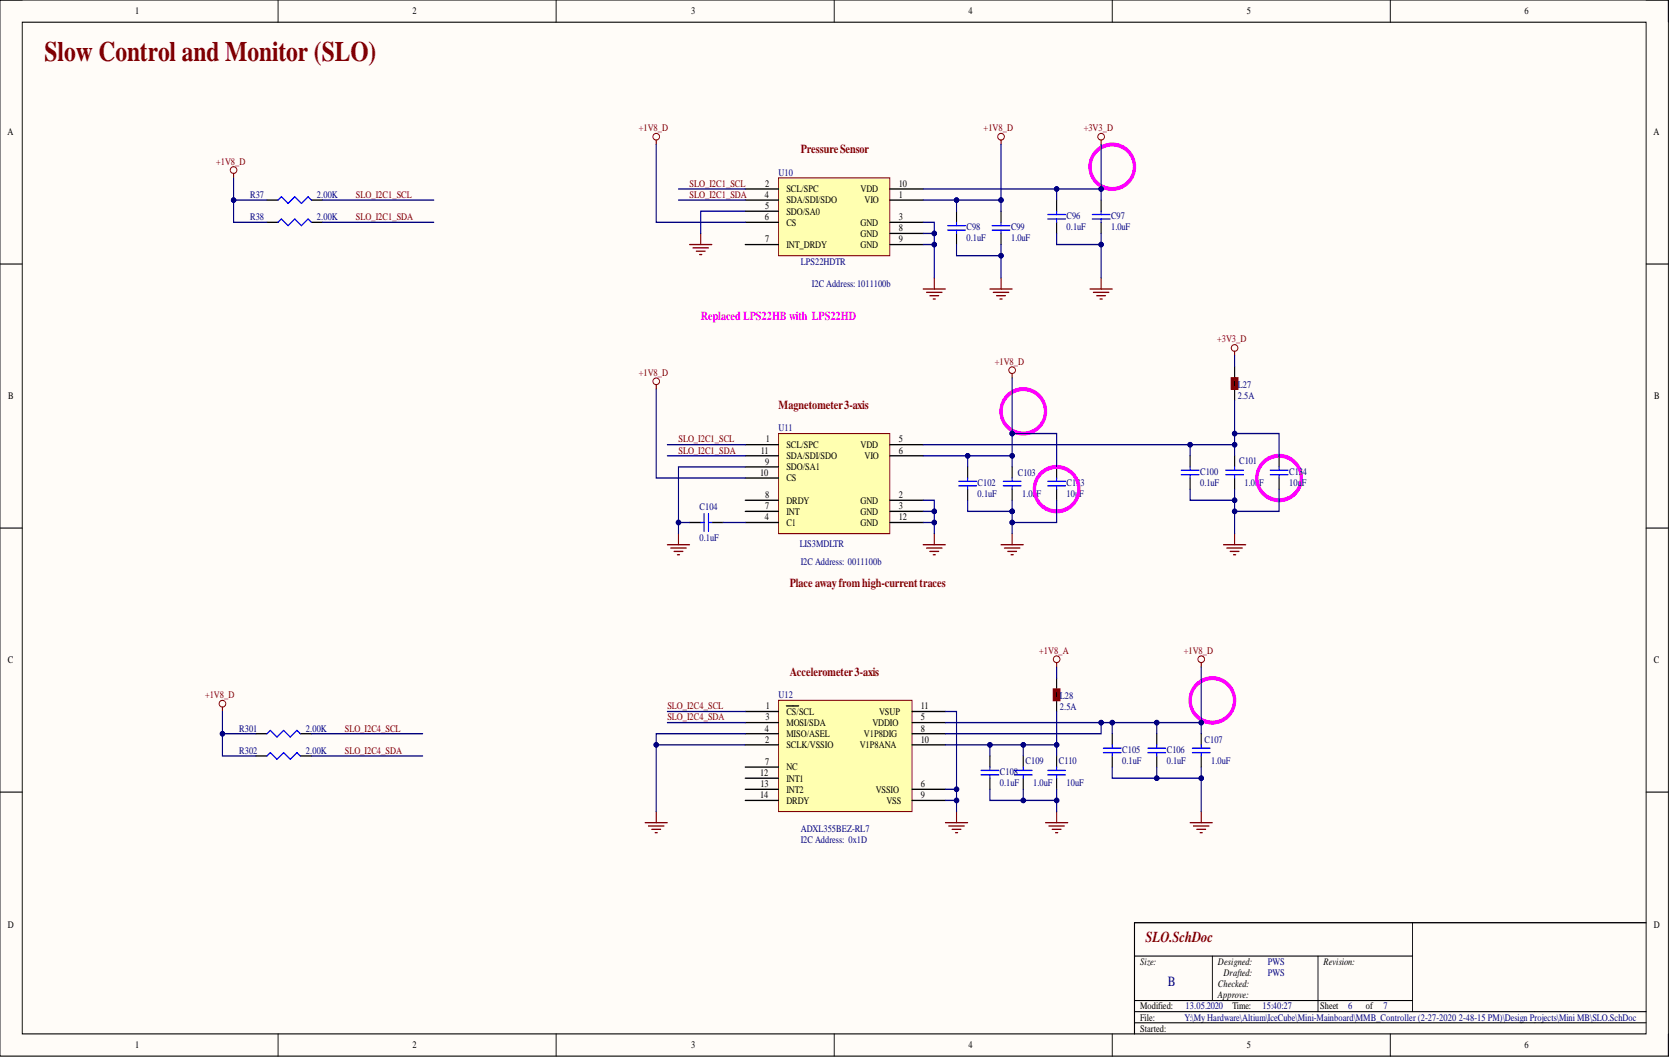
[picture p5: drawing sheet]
<svg xmlns="http://www.w3.org/2000/svg" width="381mm" height="241mm" viewBox="0 0 381 241" stroke-linecap="round" stroke-linejoin="round" font-family="sans-serif">
<path d="M0 0h380.6v240.9h-380.6z" fill-rule="evenodd" fill="#fffcf8"/>
<path d="M0 0h380.6v240.9h-380.6z" fill="none" stroke="#000" stroke-width=".23"/>
<path d="M5.1 5.1h370.5v230.7h-370.5z" fill-rule="evenodd" fill="#fffcf8"/>
<g fill="none" stroke="#000" stroke-width=".23">
<path d="M0 0h5.1M63.4 0v5.1M126.9 0v5.1M190.3 0v5.1M253.8 0v5.1M317.2 0v5.1M375.6 0h5v5.1M5.1 5.1h370.5v230.7h-370.5zM0 60.2h5.1M375.6 60.2h5M0 120.4h5.1M375.6 120.4h5"/>
<path d="M0 180.7h5.1M375.6 180.7h5M258.8 218.1h63.5M276.6 218.1v10.1M300.7 218.1v12.6M322.3 210.4v20.3M63.4 235.8v5.1M126.9 235.8v5.1M190.3 235.8v5.1M253.8 235.8v5.1M258.8 230.7h116.8M258.8 228.2h63.5"/>
<path d="M258.8 233.3h116.8M317.2 235.8v5.1M380.6 235.8v5.1"/>
</g>
<g fill="none" stroke="#000" stroke-width=".28">
<path d="M228.4 48.2v2.5M228.4 53.2v2.6M251.2 45.6v2.6M251.2 50.7v2.5M281.7 83.7v2.5M281.7 88.7v2.6M230.9 106.5v2.5M230.9 111.6v2.5M281.7 104v2.5M281.7 109v2.6M241.1 154.7v2.5M241.1 159.7v2.6"/>
<path d="M233.5 172.4v2.5M233.5 177.5v2.5M274.1 167.3v2.6M274.1 172.4v2.5M375.6 210.4h-116.8v25.4"/>
</g>
<g fill="none" stroke="#00f" stroke-width=".28">
<path d="M226.3 51.5h4.1M226.3 52.5h4.1M228.4 50.7v.8M228.4 52.5v.7M249.2 48.9h4M249.2 49.9h4M251.2 48.2v.7M251.2 49.9v.8M228.9 109.8h4M228.9 110.8h4M230.9 109v.8M230.9 110.8v.8"/>
<path d="M279.6 107.2h4.1M279.6 108.3h4.1M281.7 106.5v.7M281.7 108.3v.7M231.4 175.7h4.1M231.4 176.7h4.1M233.5 174.9v.8M233.5 176.7v.8M272 170.6h4.1M272 171.7h4.1M274.1 169.9v.7M274.1 171.7v.7"/>
</g>
<g fill="none" stroke="#800000" stroke-width=".28">
<path d="M251.2 31.9v1.1M225.8 65.9h5.1M226.6 66.7h3.6M227.4 67.4h2M228.1 68.2h.5M228.4 63.4v2.5M248.7 65.9h5.1M249.4 66.7h3.6M250.2 67.4h2M251 68.2h.5M251.2 63.4v2.5M281.7 80.1v1"/>
<path d="M152.3 124.2h5M153 125h3.6M153.8 125.8h2M154.5 126.5h.5M154.8 121.7v2.5M228.4 124.2h5.1M229.1 125h3.6M229.9 125.8h2M230.7 126.5h.5M230.9 121.7v2.5M279.1 124.2h5.1M279.9 125h3.5"/>
<path d="M280.6 125.8h2.1M281.4 126.5h.5M281.7 121.7v2.5M215.7 187.6h5.1M216.5 188.4h3.5M217.2 189.1h2M218 189.9h.5M218.2 185.1v2.5M238.5 187.6h5.1M239.3 188.4h3.5M240 189.1h2.1M240.8 189.9h.5"/>
<path d="M241.1 185.1v2.5M271.5 187.6h5.1M272.3 188.4h3.5M273 189.1h2.1M273.8 189.9h.5M274.1 185.1v2.5"/>
</g>
<g fill="none" stroke="#800000" stroke-width=".23">
<circle cx="251.2" cy="31.2" r=".76"/>
<circle cx="281.7" cy="79.4" r=".76"/>
</g>
<g fill="#000">
<path d="M281.2 86.5h1v2h-1z" fill-rule="evenodd"/>
<path d="M240.6 157.5h1v2h-1z" fill-rule="evenodd"/>
</g>
<path d="M281.2 86.5h1v2h-1zM240.6 157.5h1v2h-1z" fill="none" stroke="#800000" stroke-width=".83"/>
<path d="M177.6 98.9h25.4v22.8h-25.4z" fill-rule="evenodd" fill="#ffffb0"/>
<g fill="none" stroke="#800000" stroke-width=".23">
<path d="M177.6 98.9h25.4v22.8h-25.4z"/>
<circle cx="228.4" cy="31.2" r=".76"/>
<circle cx="230.9" cy="84.4" r=".76"/>
</g>
<path d="M170 116.6h7.6M170 101.4h7.6M170 104h7.6M170 109h7.6M170 119.2h7.6M170 106.5h7.6M170 114.1h7.6M203 116.6h7.6M203 101.4h7.6M203 104h7.6M203 119.2h7.6M203 114.1h7.6" fill="none" stroke="#000" stroke-width=".28"/>
<path d="M228.4 31.9v1.1M230.9 85.2v1" fill="none" stroke="#800000" stroke-width=".28"/>
<path d="M177.6 159.7h30.5v25.4h-30.5z" fill-rule="evenodd" fill="#ffffb0"/>
<g fill="none" stroke="#800000" stroke-width=".23">
<path d="M177.6 159.7h30.5v25.4h-30.5z"/>
<circle cx="53.3" cy="38.8" r=".76"/>
<circle cx="149.7" cy="31.2" r=".76"/>
<circle cx="149.7" cy="87" r=".76"/>
<circle cx="241.1" cy="150.4" r=".76"/>
<circle cx="274.1" cy="150.4" r=".76"/>
</g>
<g fill="none" stroke="#000" stroke-width=".28">
<path d="M60.9 45.6h2.5M60.9 50.7h2.5M71.1 45.6h2.5M71.1 50.7h2.5M241.1 106.5v2.5M241.1 111.6v2.5M291.8 104v2.5M291.8 109v2.6M170 169.9h7.6M170 164.8h7.6M170 162.3h7.6M170 177.5h7.6"/>
<path d="M170 174.9h7.6M170 167.3h7.6M179.4 161h2.8M208.1 169.9h7.6M208.1 164.8h7.6M208.1 162.3h7.6M208.1 167.3h7.6M241.1 172.4v2.5M241.1 177.5v2.5M170 180h7.6M170 182.6h7.6M208.1 180h7.6"/>
<path d="M208.1 182.6h7.6"/>
</g>
<g fill="none" stroke="#800000" stroke-width=".28">
<path d="M53.3 39.5v1.1M149.7 31.9v1.1M157.3 55.8h5.1M158.1 56.5h3.5M158.8 57.3h2.1M159.6 58.1h.5M159.9 53.2v2.6M210.6 65.9h5.1M211.4 66.7h3.5M212.1 67.4h2.1M212.9 68.2h.5M213.2 63.4v2.5"/>
<path d="M149.7 87.7v1M210.6 124.2h5.1M211.4 125h3.5M212.1 125.8h2.1M212.9 126.5h.5M213.2 121.7v2.5M241.1 151.1v1M274.1 151.1v1M147.2 187.6h5.1M147.9 188.4h3.6M148.7 189.1h2M149.5 189.9h.5"/>
<path d="M149.7 185.1v2.5"/>
</g>
<g fill="none" stroke="#00f" stroke-width=".28">
<path d="M63.4 45.6l.8-.7 1.5 1.5 1.5-1.5 1.6 1.5 1.5-1.5 .8 .7M63.4 50.7l.8-.8 1.5 1.6 1.5-1.6 1.6 1.6 1.5-1.6 .8 .8M239 109.8h4.1M239 110.8h4.1M241.1 109v.8M241.1 110.8v.8M289.8 107.2h4M289.8 108.3h4M291.8 106.5v.7M291.8 108.3v.7M239 175.7h4.1M239 176.7h4.1"/>
<path d="M241.1 174.9v.8M241.1 176.7v.8"/>
</g>
<g fill="none" stroke="#f0f" stroke-width=".83">
<circle cx="253.8" cy="38" r="5.1"/>
<circle cx="233.5" cy="93.8" r="5.1"/>
<circle cx="291.8" cy="109" r="5.1"/>
<circle cx="276.6" cy="159.7" r="5.1"/>
</g>
<path d="M177.6 40.6h25.4v17.7h-25.4z" fill-rule="evenodd" fill="#ffffb0"/>
<g fill="none" stroke="#800000" stroke-width=".23">
<path d="M177.6 40.6h25.4v17.7h-25.4z"/>
<circle cx="50.8" cy="160.5" r=".76"/>
</g>
<g fill="none" stroke="#000" stroke-width=".28">
<path d="M170 43.1h7.6M170 45.6h7.6M170 50.7h7.6M170 48.2h7.6M170 55.8h7.6M203 43.1h7.6M203 45.6h7.6M203 50.7h7.6M203 55.8h7.6M203 53.2h7.6M218.2 48.2v2.5M218.2 53.2v2.6"/>
<path d="M241.1 45.6v2.6M241.1 50.7v2.5M157.3 119.2h2.6M162.4 119.2h2.5M220.8 106.5v2.5M220.8 111.6v2.5M271.5 104v2.5M271.5 109v2.6M58.4 167.3h2.5M58.4 172.4h2.5M68.5 167.3h2.6M68.5 172.4h2.6"/>
<path d="M225.8 172.4v2.5M225.8 177.5v2.5M253.8 167.3v2.6M253.8 172.4v2.5M263.9 167.3v2.6M263.9 172.4v2.5"/>
</g>
<circle cx="241.1" cy="111.6" r="5.1" fill="none" stroke="#f0f" stroke-width=".83"/>
<g fill="none" stroke="#00f" stroke-width=".28">
<path d="M216.2 51.5h4.1M216.2 52.5h4.1M218.2 50.7v.8M218.2 52.5v.7M239 48.9h4.1M239 49.9h4.1M241.1 48.2v.7M241.1 49.9v.8M159.9 119.2h.7M160.6 117.1v4.1M161.6 117.1v4.1M161.6 119.2h.8"/>
<path d="M218.7 109.8h4.1M218.7 110.8h4.1M220.8 109v.8M220.8 110.8v.8M269.5 107.2h4M269.5 108.3h4M271.5 106.5v.7M271.5 108.3v.7M60.9 167.3l.8-.7 1.5 1.5 1.5-1.5 1.5 1.5 1.6-1.5 .7 .7M60.9 172.4l.8-.7 1.5 1.5 1.5-1.5 1.5 1.5 1.6-1.5 .7 .7M223.8 175.7h4.1M223.8 176.7h4.1"/>
<path d="M225.8 174.9v.8M225.8 176.7v.8M251.7 170.6h4.1M251.7 171.7h4.1M253.8 169.9v.7M253.8 171.7v.7M261.9 170.6h4M261.9 171.7h4M263.9 169.9v.7M263.9 171.7v.7"/>
</g>
<path d="M50.8 161.3v1" fill="none" stroke="#800000" stroke-width=".28"/>
<path d="M154.8 45.6h15.2M220.8 106.5v-2.5h10.1v2.5" fill="none" stroke="#000080" stroke-width=".28"/>
<circle cx="220.8" cy="104" r=".51" fill="#000080"/>
<circle cx="220.8" cy="104" r=".51" fill="none" stroke="#000080" stroke-width=".23"/>
<circle cx="230.9" cy="104" r=".51" fill="#000080"/>
<circle cx="230.9" cy="104" r=".51" fill="none" stroke="#000080" stroke-width=".23"/>
<path d="M152.3 104h17.7M152.3 101.4h17.7M263.9 167.3v-2.5h10.2v2.5" fill="none" stroke="#000080" stroke-width=".28"/>
<circle cx="263.9" cy="164.8" r=".51" fill="#000080"/>
<circle cx="263.9" cy="164.8" r=".51" fill="none" stroke="#000080" stroke-width=".23"/>
<circle cx="274.1" cy="164.8" r=".51" fill="#000080"/>
<circle cx="274.1" cy="164.8" r=".51" fill="none" stroke="#000080" stroke-width=".23"/>
<path d="M215.7 169.9h10.1" fill="none" stroke="#000080" stroke-width=".28"/>
<circle cx="225.8" cy="169.9" r=".51" fill="#000080"/>
<circle cx="225.8" cy="169.9" r=".51" fill="none" stroke="#000080" stroke-width=".23"/>
<path d="M271.5 104v-2.6h10.2v2.6" fill="none" stroke="#000080" stroke-width=".28"/>
<circle cx="271.5" cy="101.4" r=".51" fill="#000080"/>
<circle cx="271.5" cy="101.4" r=".51" fill="none" stroke="#000080" stroke-width=".23"/>
<circle cx="281.7" cy="101.4" r=".51" fill="#000080"/>
<circle cx="281.7" cy="101.4" r=".51" fill="none" stroke="#000080" stroke-width=".23"/>
<path d="M281.7 111.6v10.1" fill="none" stroke="#000080" stroke-width=".28"/>
<circle cx="281.7" cy="116.6" r=".51" fill="#000080"/>
<circle cx="281.7" cy="116.6" r=".51" fill="none" stroke="#000080" stroke-width=".23"/>
<circle cx="281.7" cy="114.1" r=".51" fill="#000080"/>
<circle cx="281.7" cy="114.1" r=".51" fill="none" stroke="#000080" stroke-width=".23"/>
<path d="M210.6 104h10.2" fill="none" stroke="#000080" stroke-width=".28"/>
<circle cx="220.8" cy="104" r=".51" fill="#000080"/>
<circle cx="220.8" cy="104" r=".51" fill="none" stroke="#000080" stroke-width=".23"/>
<path d="M210.6 101.4h60.9" fill="none" stroke="#000080" stroke-width=".28"/>
<circle cx="271.5" cy="101.4" r=".51" fill="#000080"/>
<circle cx="271.5" cy="101.4" r=".51" fill="none" stroke="#000080" stroke-width=".23"/>
<path d="M154.8 43.1h15.2M218.2 48.2v-2.6h10.2v2.6" fill="none" stroke="#000080" stroke-width=".28"/>
<circle cx="218.2" cy="45.6" r=".51" fill="#000080"/>
<circle cx="218.2" cy="45.6" r=".51" fill="none" stroke="#000080" stroke-width=".23"/>
<circle cx="228.4" cy="45.6" r=".51" fill="#000080"/>
<circle cx="228.4" cy="45.6" r=".51" fill="none" stroke="#000080" stroke-width=".23"/>
<path d="M241.1 45.6v-2.5h10.1v2.5" fill="none" stroke="#000080" stroke-width=".28"/>
<circle cx="241.1" cy="43.1" r=".51" fill="#000080"/>
<circle cx="241.1" cy="43.1" r=".51" fill="none" stroke="#000080" stroke-width=".23"/>
<circle cx="251.2" cy="43.1" r=".51" fill="#000080"/>
<circle cx="251.2" cy="43.1" r=".51" fill="none" stroke="#000080" stroke-width=".23"/>
<path d="M210.6 43.1h30.5" fill="none" stroke="#000080" stroke-width=".28"/>
<circle cx="241.1" cy="43.1" r=".51" fill="#000080"/>
<circle cx="241.1" cy="43.1" r=".51" fill="none" stroke="#000080" stroke-width=".23"/>
<path d="M210.6 45.6h7.6" fill="none" stroke="#000080" stroke-width=".28"/>
<circle cx="218.2" cy="45.6" r=".51" fill="#000080"/>
<circle cx="218.2" cy="45.6" r=".51" fill="none" stroke="#000080" stroke-width=".23"/>
<path d="M281.7 91.3v10.1" fill="none" stroke="#000080" stroke-width=".28"/>
<circle cx="281.7" cy="98.9" r=".51" fill="#000080"/>
<circle cx="281.7" cy="98.9" r=".51" fill="none" stroke="#000080" stroke-width=".23"/>
<circle cx="281.7" cy="101.4" r=".51" fill="#000080"/>
<circle cx="281.7" cy="101.4" r=".51" fill="none" stroke="#000080" stroke-width=".23"/>
<path d="M149.7 33v17.7h20.3M170 48.2h-10.1v5M218.2 55.8v2.5h10.2M152.3 164.8h17.7" fill="none" stroke="#000080" stroke-width=".28"/>
<circle cx="228.4" cy="58.3" r=".51" fill="#000080"/>
<circle cx="228.4" cy="58.3" r=".51" fill="none" stroke="#000080" stroke-width=".23"/>
<path d="M251.2 53.2v2.6" fill="none" stroke="#000080" stroke-width=".28"/>
<circle cx="251.2" cy="55.8" r=".51" fill="#000080"/>
<circle cx="251.2" cy="55.8" r=".51" fill="none" stroke="#000080" stroke-width=".23"/>
<path d="M241.1 53.2v2.6h10.1v7.6" fill="none" stroke="#000080" stroke-width=".28"/>
<circle cx="251.2" cy="55.8" r=".51" fill="#000080"/>
<circle cx="251.2" cy="55.8" r=".51" fill="none" stroke="#000080" stroke-width=".23"/>
<path d="M228.4 55.8v7.6" fill="none" stroke="#000080" stroke-width=".28"/>
<circle cx="228.4" cy="58.3" r=".51" fill="#000080"/>
<circle cx="228.4" cy="58.3" r=".51" fill="none" stroke="#000080" stroke-width=".23"/>
<path d="M210.6 50.7h2.6v12.7" fill="none" stroke="#000080" stroke-width=".28"/>
<circle cx="213.2" cy="53.2" r=".51" fill="#000080"/>
<circle cx="213.2" cy="53.2" r=".51" fill="none" stroke="#000080" stroke-width=".23"/>
<circle cx="213.2" cy="55.8" r=".51" fill="#000080"/>
<circle cx="213.2" cy="55.8" r=".51" fill="none" stroke="#000080" stroke-width=".23"/>
<path d="M210.6 53.2h2.6" fill="none" stroke="#000080" stroke-width=".28"/>
<circle cx="213.2" cy="53.2" r=".51" fill="#000080"/>
<circle cx="213.2" cy="53.2" r=".51" fill="none" stroke="#000080" stroke-width=".23"/>
<path d="M210.6 55.8h2.6" fill="none" stroke="#000080" stroke-width=".28"/>
<circle cx="213.2" cy="55.8" r=".51" fill="#000080"/>
<circle cx="213.2" cy="55.8" r=".51" fill="none" stroke="#000080" stroke-width=".23"/>
<path d="M271.5 111.6v2.5h10.2" fill="none" stroke="#000080" stroke-width=".28"/>
<circle cx="281.7" cy="114.1" r=".51" fill="#000080"/>
<circle cx="281.7" cy="114.1" r=".51" fill="none" stroke="#000080" stroke-width=".23"/>
<path d="M220.8 114.1v2.5h10.1" fill="none" stroke="#000080" stroke-width=".28"/>
<circle cx="230.9" cy="116.6" r=".51" fill="#000080"/>
<circle cx="230.9" cy="116.6" r=".51" fill="none" stroke="#000080" stroke-width=".23"/>
<path d="M210.6 114.1h2.6v7.6" fill="none" stroke="#000080" stroke-width=".28"/>
<circle cx="213.2" cy="116.6" r=".51" fill="#000080"/>
<circle cx="213.2" cy="116.6" r=".51" fill="none" stroke="#000080" stroke-width=".23"/>
<circle cx="213.2" cy="119.2" r=".51" fill="#000080"/>
<circle cx="213.2" cy="119.2" r=".51" fill="none" stroke="#000080" stroke-width=".23"/>
<path d="M210.6 116.6h2.6" fill="none" stroke="#000080" stroke-width=".28"/>
<circle cx="213.2" cy="116.6" r=".51" fill="#000080"/>
<circle cx="213.2" cy="116.6" r=".51" fill="none" stroke="#000080" stroke-width=".23"/>
<path d="M210.6 119.2h2.6" fill="none" stroke="#000080" stroke-width=".28"/>
<circle cx="213.2" cy="119.2" r=".51" fill="#000080"/>
<circle cx="213.2" cy="119.2" r=".51" fill="none" stroke="#000080" stroke-width=".23"/>
<path d="M157.3 119.2h-2.5v2.5" fill="none" stroke="#000080" stroke-width=".28"/>
<circle cx="154.8" cy="119.2" r=".51" fill="#000080"/>
<circle cx="154.8" cy="119.2" r=".51" fill="none" stroke="#000080" stroke-width=".23"/>
<path d="M164.9 119.2h5.1M170 106.5h-15.2v12.7" fill="none" stroke="#000080" stroke-width=".28"/>
<circle cx="154.8" cy="119.2" r=".51" fill="#000080"/>
<circle cx="154.8" cy="119.2" r=".51" fill="none" stroke="#000080" stroke-width=".23"/>
<path d="M228.4 33v12.6M149.7 88.7v20.3h20.3" fill="none" stroke="#000080" stroke-width=".28"/>
<circle cx="228.4" cy="45.6" r=".51" fill="#000080"/>
<circle cx="228.4" cy="45.6" r=".51" fill="none" stroke="#000080" stroke-width=".23"/>
<path d="M215.7 180h2.5v2.6" fill="none" stroke="#000080" stroke-width=".28"/>
<circle cx="218.2" cy="180" r=".51" fill="#000080"/>
<circle cx="218.2" cy="180" r=".51" fill="none" stroke="#000080" stroke-width=".23"/>
<circle cx="218.2" cy="182.6" r=".51" fill="#000080"/>
<circle cx="218.2" cy="182.6" r=".51" fill="none" stroke="#000080" stroke-width=".23"/>
<path d="M215.7 182.6h2.5v2.5" fill="none" stroke="#000080" stroke-width=".28"/>
<circle cx="218.2" cy="182.6" r=".51" fill="#000080"/>
<circle cx="218.2" cy="182.6" r=".51" fill="none" stroke="#000080" stroke-width=".23"/>
<path d="M149.7 169.9h20.3M152.3 162.3h17.7" fill="none" stroke="#000080" stroke-width=".28"/>
<circle cx="149.7" cy="169.9" r=".51" fill="#000080"/>
<circle cx="149.7" cy="169.9" r=".51" fill="none" stroke="#000080" stroke-width=".23"/>
<path d="M263.9 174.9v2.6h10.2" fill="none" stroke="#000080" stroke-width=".28"/>
<circle cx="263.9" cy="177.5" r=".51" fill="#000080"/>
<circle cx="263.9" cy="177.5" r=".51" fill="none" stroke="#000080" stroke-width=".23"/>
<circle cx="274.1" cy="177.5" r=".51" fill="#000080"/>
<circle cx="274.1" cy="177.5" r=".51" fill="none" stroke="#000080" stroke-width=".23"/>
<path d="M215.7 162.3h2.5v17.7" fill="none" stroke="#000080" stroke-width=".28"/>
<circle cx="218.2" cy="180" r=".51" fill="#000080"/>
<circle cx="218.2" cy="180" r=".51" fill="none" stroke="#000080" stroke-width=".23"/>
<path d="M251.2 164.8v2.5h-35.5" fill="none" stroke="#000080" stroke-width=".28"/>
<circle cx="251.2" cy="164.8" r=".51" fill="#000080"/>
<circle cx="251.2" cy="164.8" r=".51" fill="none" stroke="#000080" stroke-width=".23"/>
<path d="M253.8 164.8v2.5" fill="none" stroke="#000080" stroke-width=".28"/>
<circle cx="253.8" cy="164.8" r=".51" fill="#000080"/>
<circle cx="253.8" cy="164.8" r=".51" fill="none" stroke="#000080" stroke-width=".23"/>
<path d="M253.8 174.9v2.6h10.1" fill="none" stroke="#000080" stroke-width=".28"/>
<circle cx="263.9" cy="177.5" r=".51" fill="#000080"/>
<circle cx="263.9" cy="177.5" r=".51" fill="none" stroke="#000080" stroke-width=".23"/>
<path d="M233.5 180v2.6" fill="none" stroke="#000080" stroke-width=".28"/>
<circle cx="233.5" cy="182.6" r=".51" fill="#000080"/>
<circle cx="233.5" cy="182.6" r=".51" fill="none" stroke="#000080" stroke-width=".23"/>
<path d="M233.5 169.9v2.5" fill="none" stroke="#000080" stroke-width=".28"/>
<circle cx="233.5" cy="169.9" r=".51" fill="#000080"/>
<circle cx="233.5" cy="169.9" r=".51" fill="none" stroke="#000080" stroke-width=".23"/>
<path d="M241.1 180v2.6" fill="none" stroke="#000080" stroke-width=".28"/>
<circle cx="241.1" cy="182.6" r=".51" fill="#000080"/>
<circle cx="241.1" cy="182.6" r=".51" fill="none" stroke="#000080" stroke-width=".23"/>
<path d="M241.1 152.1v2.6M241.1 162.3v7.6" fill="none" stroke="#000080" stroke-width=".28"/>
<circle cx="241.1" cy="169.9" r=".51" fill="#000080"/>
<circle cx="241.1" cy="169.9" r=".51" fill="none" stroke="#000080" stroke-width=".23"/>
<path d="M60.9 45.6h-7.6v5.1h7.6" fill="none" stroke="#000080" stroke-width=".28"/>
<circle cx="53.3" cy="45.6" r=".51" fill="#000080"/>
<circle cx="53.3" cy="45.6" r=".51" fill="none" stroke="#000080" stroke-width=".23"/>
<path d="M53.3 40.6v5M73.6 45.6h25.4M73.6 50.7h25.4" fill="none" stroke="#000080" stroke-width=".28"/>
<circle cx="53.3" cy="45.6" r=".51" fill="#000080"/>
<circle cx="53.3" cy="45.6" r=".51" fill="none" stroke="#000080" stroke-width=".23"/>
<path d="M170 167.3h-20.3v17.8" fill="none" stroke="#000080" stroke-width=".28"/>
<circle cx="149.7" cy="169.9" r=".51" fill="#000080"/>
<circle cx="149.7" cy="169.9" r=".51" fill="none" stroke="#000080" stroke-width=".23"/>
<path d="M215.7 164.8h48.2" fill="none" stroke="#000080" stroke-width=".28"/>
<circle cx="251.2" cy="164.8" r=".51" fill="#000080"/>
<circle cx="251.2" cy="164.8" r=".51" fill="none" stroke="#000080" stroke-width=".23"/>
<circle cx="253.8" cy="164.8" r=".51" fill="#000080"/>
<circle cx="253.8" cy="164.8" r=".51" fill="none" stroke="#000080" stroke-width=".23"/>
<circle cx="263.9" cy="164.8" r=".51" fill="#000080"/>
<circle cx="263.9" cy="164.8" r=".51" fill="none" stroke="#000080" stroke-width=".23"/>
<path d="M225.8 180v2.6h15.3v2.5" fill="none" stroke="#000080" stroke-width=".28"/>
<circle cx="233.5" cy="182.6" r=".51" fill="#000080"/>
<circle cx="233.5" cy="182.6" r=".51" fill="none" stroke="#000080" stroke-width=".23"/>
<circle cx="241.1" cy="182.6" r=".51" fill="#000080"/>
<circle cx="241.1" cy="182.6" r=".51" fill="none" stroke="#000080" stroke-width=".23"/>
<path d="M225.8 172.4v-2.5h15.3v2.5" fill="none" stroke="#000080" stroke-width=".28"/>
<circle cx="225.8" cy="169.9" r=".51" fill="#000080"/>
<circle cx="225.8" cy="169.9" r=".51" fill="none" stroke="#000080" stroke-width=".23"/>
<circle cx="233.5" cy="169.9" r=".51" fill="#000080"/>
<circle cx="233.5" cy="169.9" r=".51" fill="none" stroke="#000080" stroke-width=".23"/>
<circle cx="241.1" cy="169.9" r=".51" fill="#000080"/>
<circle cx="241.1" cy="169.9" r=".51" fill="none" stroke="#000080" stroke-width=".23"/>
<path d="M274.1 174.9v10.2" fill="none" stroke="#000080" stroke-width=".28"/>
<circle cx="274.1" cy="177.5" r=".51" fill="#000080"/>
<circle cx="274.1" cy="177.5" r=".51" fill="none" stroke="#000080" stroke-width=".23"/>
<path d="M230.9 119.2v2.5" fill="none" stroke="#000080" stroke-width=".28"/>
<circle cx="230.9" cy="119.2" r=".51" fill="#000080"/>
<circle cx="230.9" cy="119.2" r=".51" fill="none" stroke="#000080" stroke-width=".23"/>
<path d="M230.9 114.1v2.5" fill="none" stroke="#000080" stroke-width=".28"/>
<circle cx="230.9" cy="116.6" r=".51" fill="#000080"/>
<circle cx="230.9" cy="116.6" r=".51" fill="none" stroke="#000080" stroke-width=".23"/>
<path d="M241.1 114.1v5.1h-10.2v-2.6" fill="none" stroke="#000080" stroke-width=".28"/>
<circle cx="230.9" cy="119.2" r=".51" fill="#000080"/>
<circle cx="230.9" cy="119.2" r=".51" fill="none" stroke="#000080" stroke-width=".23"/>
<circle cx="230.9" cy="116.6" r=".51" fill="#000080"/>
<circle cx="230.9" cy="116.6" r=".51" fill="none" stroke="#000080" stroke-width=".23"/>
<path d="M230.9 98.9v5.1" fill="none" stroke="#000080" stroke-width=".28"/>
<circle cx="230.9" cy="104" r=".51" fill="#000080"/>
<circle cx="230.9" cy="104" r=".51" fill="none" stroke="#000080" stroke-width=".23"/>
<circle cx="230.9" cy="98.9" r=".51" fill="#000080"/>
<circle cx="230.9" cy="98.9" r=".51" fill="none" stroke="#000080" stroke-width=".23"/>
<path d="M291.8 111.6v5h-10.1" fill="none" stroke="#000080" stroke-width=".28"/>
<circle cx="281.7" cy="116.6" r=".51" fill="#000080"/>
<circle cx="281.7" cy="116.6" r=".51" fill="none" stroke="#000080" stroke-width=".23"/>
<path d="M281.7 98.9h10.1v5.1M281.7 81.1v2.6" fill="none" stroke="#000080" stroke-width=".28"/>
<circle cx="281.7" cy="98.9" r=".51" fill="#000080"/>
<circle cx="281.7" cy="98.9" r=".51" fill="none" stroke="#000080" stroke-width=".23"/>
<path d="M58.4 167.3h-7.6v5.1h7.6" fill="none" stroke="#000080" stroke-width=".28"/>
<circle cx="50.8" cy="167.3" r=".51" fill="#000080"/>
<circle cx="50.8" cy="167.3" r=".51" fill="none" stroke="#000080" stroke-width=".23"/>
<path d="M50.8 162.3v5M71.1 167.3h25.3M71.1 172.4h25.3" fill="none" stroke="#000080" stroke-width=".28"/>
<circle cx="50.8" cy="167.3" r=".51" fill="#000080"/>
<circle cx="50.8" cy="167.3" r=".51" fill="none" stroke="#000080" stroke-width=".23"/>
<path d="M251.2 33v10.1" fill="none" stroke="#000080" stroke-width=".28"/>
<circle cx="251.2" cy="43.1" r=".51" fill="#000080"/>
<circle cx="251.2" cy="43.1" r=".51" fill="none" stroke="#000080" stroke-width=".23"/>
<path d="M274.1 152.1v12.7" fill="none" stroke="#000080" stroke-width=".28"/>
<circle cx="274.1" cy="164.8" r=".51" fill="#000080"/>
<circle cx="274.1" cy="164.8" r=".51" fill="none" stroke="#000080" stroke-width=".23"/>
<path d="M230.9 86.2v12.7h10.2v7.6" fill="none" stroke="#000080" stroke-width=".28"/>
<circle cx="230.9" cy="98.9" r=".51" fill="#000080"/>
<circle cx="230.9" cy="98.9" r=".51" fill="none" stroke="#000080" stroke-width=".23"/>
<text font-size="6.4" fill="#800000" x="10.2" y="13.9">Slow Control and Monitor (SLO)</text>
<text font-size="3.5" fill="#800000" x="261.4" y="214.8">SLO.SchDoc</text>
<text font-size="3.2" fill="#000080" x="266.4" y="225">B</text>
<g font-size="2.8" fill="#800000">
<text x="182.7" y="34.9">PressureSensor</text>
<text x="177.6" y="93.2">Magnetometer3-axis</text>
<text x="180.2" y="133.8">Place awayfromhigh-current traces</text>
<text x="180.2" y="154.1">Accelerometer3-axis</text>
</g>
<text font-size="2.8" fill="#f0f" x="159.9" y="72.9">ReplacedLPS22HB with LPS22HD</text>
<g font-size="2.3">
<text x="30.9" y="3.3">1</text>
<text x="94.1" y="3.3">2</text>
<text x="157.7" y="3.3">3</text>
<text x="220.9" y="3.3">4</text>
<text x="284.5" y="3.3">5</text>
<text x="347.8" y="3.3">6</text>
<text x="1.7" y="30.8">A</text>
<text x="377.2" y="30.8">A</text>
<text x="174.5" y="45.1">4</text>
<text x="174.6" y="42.6">2</text>
<text x="174.6" y="47.7">5</text>
<text x="179.4" y="43.9">SCL/SPC</text>
<text x="179.4" y="46.4">SDA/SDI/SDO</text>
<text x="196.3" y="43.9">VDD</text>
<text x="197.2" y="46.4">VIO</text>
<text x="205" y="45.1">1</text>
<text x="205" y="42.6">10</text>
<text x="174.5" y="50.2">6</text>
<text x="179.4" y="48.9">SDO/SA0</text>
<text x="179.4" y="51.5">CS</text>
<text x="196.3" y="51.5">GND</text>
<text x="205" y="50.2">3</text>
<text x="205" y="52.7">8</text>
<text x="174.6" y="55.3">7</text>
<text x="179.4" y="56.5">INT_DRDY</text>
<text x="196.3" y="54">GND</text>
<text x="196.3" y="56.5">GND</text>
<text x="205" y="55.3">9</text>
<text x="1.9" y="91.1">B</text>
<text x="377.4" y="91.1">B</text>
<text x="174.8" y="100.9">1</text>
<text x="205" y="100.9">5</text>
<text x="173.6" y="103.4">11</text>
<text x="174.6" y="106">9</text>
<text x="179.4" y="102.2">SCL/SPC</text>
<text x="179.4" y="104.7">SDA/SDI/SDO</text>
<text x="179.4" y="107.2">SDO/SA1</text>
<text x="196.3" y="102.2">VDD</text>
<text x="197.2" y="104.7">VIO</text>
<text x="205" y="103.4">6</text>
<text x="173.4" y="108.5">10</text>
<text x="174.6" y="113.6">8</text>
<text x="179.4" y="109.8">CS</text>
<text x="205" y="113.6">2</text>
<text x="174.5" y="118.7">4</text>
<text x="174.6" y="116.1">7</text>
<text x="179.4" y="117.4">INT</text>
<text x="179.4" y="119.9">C1</text>
<text x="179.4" y="114.9">DRDY</text>
<text x="196.3" y="117.4">GND</text>
<text x="196.3" y="119.9">GND</text>
<text x="196.3" y="114.9">GND</text>
<text x="205" y="116.1">3</text>
<text x="205" y="118.7">12</text>
<text x="1.8" y="151.3">C</text>
<text x="377.3" y="151.3">C</text>
<text x="174.8" y="161.8">1</text>
<text x="210.1" y="161.8">11</text>
<text x="174.5" y="166.8">4</text>
<text x="174.7" y="164.3">3</text>
<text x="179.4" y="165.6">MOSI/SDA</text>
<text x="179.4" y="163">CS/SCL</text>
<text x="199" y="165.6">VDDIO</text>
<text x="200.5" y="163">VSUP</text>
<text x="210.1" y="166.8">8</text>
<text x="210.1" y="164.3">5</text>
<text x="174.6" y="169.4">2</text>
<text x="179.4" y="170.6">SCLK/VSSIO</text>
<text x="179.4" y="168.1">MISO/ASEL</text>
<text x="196.2" y="170.6">V1P8ANA</text>
<text x="197.1" y="168.1">V1P8DIG</text>
<text x="210.1" y="169.4">10</text>
<text x="173.4" y="177">12</text>
<text x="173.5" y="179.5">13</text>
<text x="174.6" y="174.4">7</text>
<text x="179.4" y="178.2">INT1</text>
<text x="179.4" y="175.7">NC</text>
<text x="210.1" y="179.5">6</text>
<text x="173.4" y="182">14</text>
<text x="179.4" y="183.3">DRDY</text>
<text x="179.4" y="180.8">INT2</text>
<text x="199.8" y="180.8">VSSIO</text>
<text x="202.2" y="183.3">VSS</text>
<text x="210.1" y="182">9</text>
<text x="1.8" y="211.5">D</text>
<text x="377.3" y="211.5">D</text>
<text x="260.1" y="220.1">Size:</text>
<text x="277.9" y="220.1">Designed:</text>
<text x="302" y="220.1">Revision:</text>
<text x="277.9" y="225.2">Checked:</text>
<text x="277.9" y="227.7">Approve:</text>
<text x="279.1" y="222.6">Drafted:</text>
<text x="260.1" y="230.2">Modified:</text>
<text x="260.1" y="232.8">File:</text>
<text x="281.2" y="230.2">Time:</text>
<text x="301.2" y="230.2">Sheet</text>
<text x="311.6" y="230.2">of</text>
<text x="30.9" y="239.1">1</text>
<text x="94.1" y="239.1">2</text>
<text x="157.7" y="239.1">3</text>
<text x="220.9" y="239.1">4</text>
<text x="260.1" y="235.3">Started:</text>
<text x="284.5" y="239.1">5</text>
<text x="347.8" y="239.1">6</text>
</g>
<g font-size="2.3" fill="#800000">
<text x="145.7" y="29.9">+1V8_D</text>
<text x="224.4" y="29.9">+1V8_D</text>
<text x="247.2" y="29.9">+3V3_D</text>
<text x="49.3" y="37.5">+1V8_D</text>
<text x="81.2" y="45.1">SLO_I2C1_SCL</text>
<text x="157.3" y="42.6">SLO_I2C1_SCL</text>
<text x="157.3" y="45.1">SLO_I2C1_SDA</text>
<text x="81.2" y="50.2">SLO_I2C1_SDA</text>
<text x="226.9" y="83.2">+1V8_D</text>
<text x="277.7" y="78.1">+3V3_D</text>
<text x="145.7" y="85.7">+1V8_D</text>
<text x="154.8" y="100.9">SLO_I2C1_SCL</text>
<text x="154.8" y="103.4">SLO_I2C1_SDA</text>
<text x="237.1" y="149.1">+1V8_A</text>
<text x="270.1" y="149.1">+1V8_D</text>
<text x="46.8" y="159.2">+1V8_D</text>
<text x="152.3" y="161.8">SLO_I2C4_SCL</text>
<text x="78.7" y="166.8">SLO_I2C4_SCL</text>
<text x="152.3" y="164.3">SLO_I2C4_SDA</text>
<text x="78.7" y="171.9">SLO_I2C4_SDA</text>
</g>
<g font-size="2.3" fill="#000080">
<text x="177.6" y="40.1">U10</text>
<text x="57.1" y="45.1">R37</text>
<text x="72.3" y="45.1">2.00K</text>
<text x="57.1" y="50.2">R38</text>
<text x="72.3" y="50.2">2.00K</text>
<text x="220.5" y="52.5">C98</text>
<text x="230.7" y="52.5">C99</text>
<text x="243.3" y="52.5">0.1uF</text>
<text x="243.3" y="49.9">C96</text>
<text x="253.5" y="52.5">1.0uF</text>
<text x="253.5" y="49.9">C97</text>
<text x="220.5" y="55">0.1uF</text>
<text x="230.7" y="55">1.0uF</text>
<text x="182.7" y="60.3">LPS22HDTR</text>
<text x="185.2" y="65.4">I2C Address:1011100b</text>
<text x="282.4" y="88.5">L27</text>
<text x="282.4" y="91">2.5A</text>
<text x="177.6" y="98.4">U11</text>
<text x="282.7" y="105.7">C101</text>
<text x="223" y="113.3">0.1uF</text>
<text x="223" y="110.8">C102</text>
<text x="232.2" y="108.5">C103</text>
<text x="233.2" y="113.3">1.0uF</text>
<text x="243.3" y="113.3">10uF</text>
<text x="243.3" y="110.8">C133</text>
<text x="273.8" y="110.8">0.1uF</text>
<text x="273.8" y="108.3">C100</text>
<text x="283.9" y="110.8">1.0uF</text>
<text x="294.1" y="110.8">10uF</text>
<text x="294.1" y="108.3">C134</text>
<text x="159.6" y="116.4">C104</text>
<text x="159.6" y="123.5">0.1uF</text>
<text x="182.4" y="124.7">LIS3MDLTR</text>
<text x="182.7" y="128.8">I2C Address: 0011100b</text>
<text x="177.6" y="159.2">U12</text>
<text x="241.8" y="159.5">L28</text>
<text x="54.6" y="166.8">R301</text>
<text x="69.8" y="166.8">2.00K</text>
<text x="241.8" y="162">2.5A</text>
<text x="54.6" y="171.9">R302</text>
<text x="69.8" y="171.9">2.00K</text>
<text x="256" y="171.7">C105</text>
<text x="266.2" y="171.7">C106</text>
<text x="274.8" y="169.4">C107</text>
<text x="228.1" y="179.3">0.1uF</text>
<text x="228.1" y="176.7">C108</text>
<text x="234" y="174.2">C109</text>
<text x="235.7" y="179.3">1.0uF</text>
<text x="241.6" y="174.2">C110</text>
<text x="243.3" y="179.3">10uF</text>
<text x="256" y="174.2">0.1uF</text>
<text x="266.2" y="174.2">0.1uF</text>
<text x="276.3" y="174.2">1.0uF</text>
<text x="182.7" y="189.7">ADXL355BEZ-RL7</text>
<text x="182.7" y="192.2">I2C Address: 0x1D</text>
<text x="289.3" y="220.1">PWS</text>
<text x="289.3" y="222.6">PWS</text>
<text x="270.2" y="232.8">Y:\My Hardware\Altium\IceCube\Mini-Mainboard\MMB_Controller (2-27-2020</text>
<text x="270.5" y="230.2">13.05.2020</text>
<text x="288" y="230.2">15:40:27</text>
<text x="307.5" y="230.2">6</text>
<text x="315.7" y="230.2">7</text>
<text x="332.8" y="232.8">2-48-15 PM)\Design Projects\Mini MB\SLO.SchDoc</text>
</g>
</svg>
